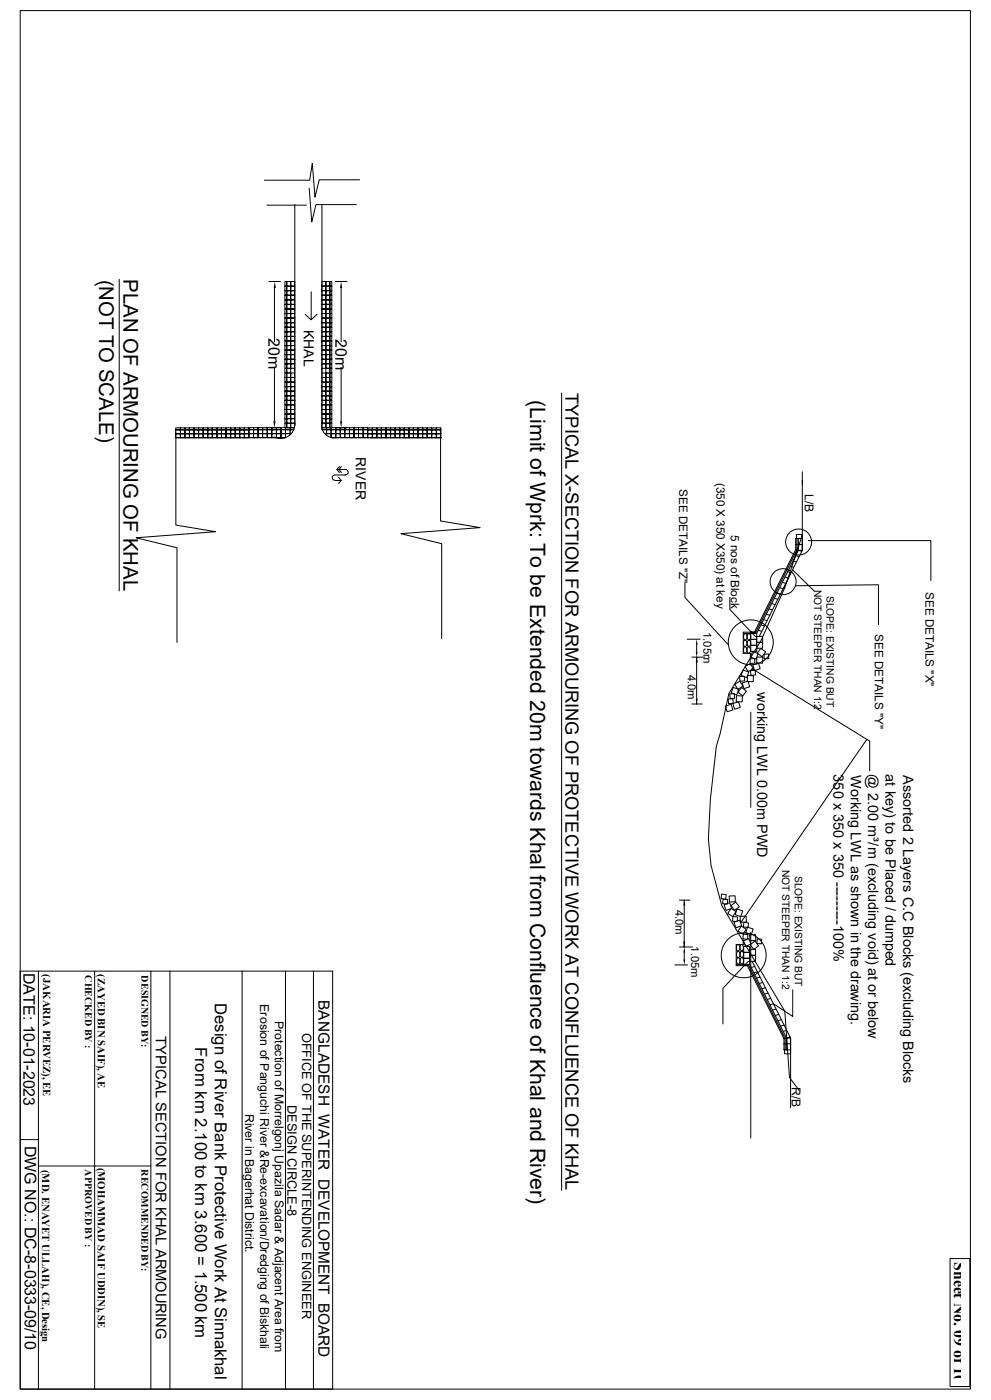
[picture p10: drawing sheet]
<svg xmlns="http://www.w3.org/2000/svg" width="297mm" height="420mm" viewBox="0 0 297 420" stroke-linecap="round" stroke-linejoin="round" font-family="sans-serif">
<g fill="none" stroke="#000" stroke-width=".3">
<path d="M6.1 3.2h284.7v413.5h-284.7zM92.7 56.5l.7 10.1 1.3-5.2h12.1M107.8 53.9h-12.1l-1.3 5.2-.8-10.1-.8 5.1h-13.6M80 61.6h11.8M88.3 61.4v66.2v-.6h-1.2v1.3h1.1h-1.2v.6h1.1h-1.1v1.2h.3M96.5 61.4v66.9M35.7 83.8v93.5M80.6 84.5h3.5M82.3 86.4v16.2M85.4 99.5h.5v1.4h1.2v-1.4h1.2v1.4h-1.2v-1.4h-1.2v1.4h-.5zM85.4 98.2h.5v1.3h1.2v-1.3h1.2v1.3h-1.2v-1.3h-1.2v1.3h-.5zM85.4 96.8h.5v1.4h1.2v-1.4h1.2v1.4h-1.2v-1.4h-1.2v1.4h-.5z"/>
<path d="M85.4 95.4h.5v1.4h1.2v-1.4h1.2v1.4h-1.2v-1.4h-1.2v1.4h-.5zM85.4 94.1h.5v1.3h1.2v-1.3h1.2v1.3h-1.2v-1.3h-1.2v1.3h-.5zM85.4 92.7h.5v1.4h1.2v-1.4h1.2v1.4h-1.2v-1.4h-1.2v1.4h-.5zM85.4 91.3h.5v1.4h1.2v-1.4h1.2v1.4h-1.2v-1.4h-1.2v1.4h-.5zM85.4 90h.5v1.3h1.2v-1.3h1.2v1.3h-1.2v-1.3h-1.2v1.3h-.5zM85.4 88.6h.5v1.4h1.2v-1.4h1.2v1.4h-1.2v-1.4h-1.2v1.4h-.5zM85.4 87.2h.5v1.4h1.2v-1.4h1.2v1.4h-1.2v-1.4h-1.2v1.4h-.5zM85.4 85.9h.5v1.3h1.2v-1.3h1.2v1.3h-1.2v-1.3h-1.2v1.3h-.5zM85.4 84.5h.5v1.4h1.2v-1.4h1.2v1.4h-1.2v-1.4h-1.2v1.4h-.5zM91.4 94.3l1.8 1.6M93.3 87.5v8.4l1.7-1.6M96.5 99.5h1.2v1.4h1.1v-1.4h.6v1.4h-.6v-1.4h-1.1v1.4h-1.2z"/>
<path d="M96.5 98.2h1.2v1.3h1.1v-1.3h.6v1.3h-.6v-1.3h-1.1v1.3h-1.2zM96.5 96.8h1.2v1.4h1.1v-1.4h.6v1.4h-.6v-1.4h-1.1v1.4h-1.2zM96.5 95.4h1.2v1.4h1.1v-1.4h.6v1.4h-.6v-1.4h-1.1v1.4h-1.2zM96.5 94.1h1.2v1.3h1.1v-1.3h.6v1.3h-.6v-1.3h-1.1v1.3h-1.2zM96.5 92.7h1.2v1.4h1.1v-1.4h.6v1.4h-.6v-1.4h-1.1v1.4h-1.2zM96.5 91.3h1.2v1.4h1.1v-1.4h.6v1.4h-.6v-1.4h-1.1v1.4h-1.2zM96.5 90h1.2v1.3h1.1v-1.3h.6v1.3h-.6v-1.3h-1.1v1.3h-1.2zM96.5 88.6h1.2v1.4h1.1v-1.4h.6v1.4h-.6v-1.4h-1.1v1.4h-1.2zM96.5 87.2h1.2v1.4h1.1v-1.4h.6v1.4h-.6v-1.4h-1.1v1.4h-1.2zM96.5 85.9h1.2v1.3h1.1v-1.3h.6v1.3h-.6v-1.3h-1.1v1.3h-1.2zM96.5 84.5h1.2v1.4h1.1v-1.4h.6v1.4h-.6v-1.4h-1.1v1.4h-1.2zM100.5 84.5h3.5"/>
<path d="M102.2 86.4v16.2M82.3 110.2v16.2M85.4 110.5v1.4h.5v-1.4h1.2v1.4h-1.2v-1.4zM85.4 118.7h.5v1.4h1.2v-1.4h1.2v1.4h-1.2v-1.4h-1.2v1.4h-.5zM85.4 117.3h.5v1.4h1.2v-1.4h1.2v1.4h-1.2v-1.4h-1.2v1.4h-.5zM85.4 116h.5v1.3h1.2v-1.3h1.2v1.3h-1.2v-1.3h-1.2v1.3h-.5zM85.4 114.6h.5v1.4h1.2v-1.4h1.2v1.4h-1.2v-1.4h-1.2v1.4h-.5zM85.4 113.2h.5v1.4h1.2v-1.4h1.2v1.4h-1.2v-1.4h-1.2v1.4h-.5zM85.4 111.9h.5v1.3h1.2v-1.3h1.2v1.3h-1.2v-1.3h-1.2v1.3h-.5zM85.4 109.1h.5v1.4h1.2v-1.4h1.2v1.4h-1.2v-1.4h-1.2v1.4h-.5zM85.4 107.8h.5v1.3h1.2v-1.3h1.2v1.3h-1.2v-1.3h-1.2v1.3h-.5zM85.4 106.4h.5v1.4h1.2v-1.4h1.2v1.4h-1.2v-1.4h-1.2v1.4h-.5z"/>
<path d="M85.4 105h.5v1.4h1.2v-1.4h1.2v1.4h-1.2v-1.4h-1.2v1.4h-.5zM85.4 103.7h.5v1.3h1.2v-1.3h1.2v1.3h-1.2v-1.3h-1.2v1.3h-.5zM85.4 102.3h.5v1.4h1.2v-1.4h1.2v1.4h-1.2v-1.4h-1.2v1.4h-.5zM85.4 100.9h.5v1.4h1.2v-1.4h1.2v1.4h-1.2v-1.4h-1.2v1.4h-.5zM96.5 118.7h1.2v1.4h1.1v-1.4h.6v1.4h-.6v-1.4h-1.1v1.4h-1.2zM96.5 117.3h1.2v1.4h1.1v-1.4h.6v1.4h-.6v-1.4h-1.1v1.4h-1.2zM96.5 116h1.2v1.3h1.1v-1.3h.6v1.3h-.6v-1.3h-1.1v1.3h-1.2zM96.5 114.6h1.2v1.4h1.1v-1.4h.6v1.4h-.6v-1.4h-1.1v1.4h-1.2zM96.5 113.2h1.2v1.4h1.1v-1.4h.6v1.4h-.6v-1.4h-1.1v1.4h-1.2zM96.5 111.9h1.2v1.3h1.1v-1.3h.6v1.3h-.6v-1.3h-1.1v1.3h-1.2zM96.5 109.1h1.2v1.4h1.1v-1.4h.6v1.4h-.6v-1.4h-1.1v1.4h-1.2zM96.5 107.8h1.2v1.3h1.1v-1.3h.6v1.3h-.6v-1.3h-1.1v1.3h-1.2z"/>
<path d="M96.5 106.4h1.2v1.4h1.1v-1.4h.6v1.4h-.6v-1.4h-1.1v1.4h-1.2zM96.5 105h1.2v1.4h1.1v-1.4h.6v1.4h-.6v-1.4h-1.1v1.4h-1.2zM96.5 103.7h1.2v1.3h1.1v-1.3h.6v1.3h-.6v-1.3h-1.1v1.3h-1.2zM96.5 102.3h1.2v1.4h1.1v-1.4h.6v1.4h-.6v-1.4h-1.1v1.4h-1.2zM96.5 100.9h1.2v1.4h1.1v-1.4h.6v1.4h-.6v-1.4h-1.1v1.4h-1.2zM97.7 110.5h1.1v1.4h.6v-1.4h-.6v1.4h-1.1zM102.2 110.2v16.2M168.3 117.9v239.2M52.5 131.3h32.9M52.7 128.4h1.4v.5h-1.4v1.2h1.4v1.2h-1.4v-1.2h1.4v-1.2h-1.4zM52.7 129.7v27.8l11.9 2-23.8 1.8 12.2 3v28.4M54.1 128.4h1.3v.5h-1.3v1.2h1.3v1.2h-1.3v-1.2h1.3v-1.2h-1.3z"/>
<path d="M55.4 128.4h1.4v.5h-1.4v1.2h1.4v1.2h-1.4v-1.2h1.4v-1.2h-1.4zM56.8 128.4h1.4v.5h-1.4v1.2h1.4v1.2h-1.4v-1.2h1.4v-1.2h-1.4zM58.2 128.4h1.3v.5h-1.3v1.2h1.3v1.2h-1.3v-1.2h1.3v-1.2h-1.3zM59.5 128.4h1.4v.5h-1.4v1.2h1.4v1.2h-1.4v-1.2h1.4v-1.2h-1.4zM60.9 128.4h1.4v.5h-1.4v1.2h1.4v1.2h-1.4v-1.2h1.4v-1.2h-1.4zM62.3 128.4h1.3v.5h-1.3v1.2h1.3v1.2h-1.3v-1.2h1.3v-1.2h-1.3zM63.6 128.4h1.4v.5h-1.4v1.2h1.4v1.2h-1.4v-1.2h1.4v-1.2h-1.4zM65 128.4h1.4v.5h-1.4v1.2h1.4v1.2h-1.4v-1.2h1.4v-1.2h-1.4zM66.4 128.4h1.3v.5h-1.3v1.2h1.3v1.2h-1.3v-1.2h1.3v-1.2h-1.3zM67.7 128.4h1.4v.5h-1.4v1.2h1.4v1.2h-1.4v-1.2h1.4v-1.2h-1.4zM69.1 128.4h1.4v.5h-1.4v1.2h1.4v1.2h-1.4v-1.2h1.4v-1.2h-1.4zM70.5 128.4h1.4v.5h-1.4v1.2h1.3v1.2h-1.3v-1.2h1.3v-1.2h-1.3z"/>
<path d="M71.8 128.4h1.4v.5h-1.4v1.2h1.4v1.2h-1.4v-1.2h1.4v-1.2h-1.4zM73.2 128.4h1.4v.5h-1.4v1.2h1.4v1.2h-1.4v-1.2h1.4v-1.2h-1.4zM74.6 128.3h1.4v.6h-1.4v1.2h1.4v1.2h-1.4v-1.2h1.4v-1.2h-1.4zM76 128.3h1.3v.6h-1.3v1.2h1.3v1.2h-1.3v-1.2h1.3v-1.2h-1.3zM77.3 128.3h1.4v.6h-1.4v1.2h1.4v1.2h-1.4v-1.2h1.4v-1.2h-1.4zM78.7 128.3h1.4v.6h-1.4v1.2h1.4v1.2h-1.4v-1.2h1.4v-1.2h-1.4zM80.1 128.3h1.3v.6h-1.3v1.2h1.3v1.2h-1.3v-1.2h1.3v-1.2h-1.3zM80.9 128.3h3.4M81.4 128.3h1.4v.6h-1.4v1.2h1.4v1.2h-1.4v-1.2h1.4v-1.2h-1.4zM82.8 128.3h1.4v.6h-1.4v1.2h1.4v1.2h-1.4v-1.2h1.4v-1.2h-1.4zM84.2 128.3h1.4v.6h-1.4v1.2h1.4v1.2h-1.4v-1.2h1.4v-1.2h-1.4zM85.4 127v1.3h.5v-1.3h1.2v1.3h-1.2v-1.3z"/>
<path d="M85.4 125.6h.5v1.4h1.2v-1.4h1.2v1.4h-1.2v-1.4h-1.2v1.4h-.5zM85.4 124.2h.5v1.4h1.2v-1.4h1.2v1.4h-1.2v-1.4h-1.2v1.4h-.5zM85.4 122.9h.5v1.3h1.2v-1.3h1.2v1.3h-1.2v-1.3h-1.2v1.3h-.5zM85.4 121.5h.5v1.4h1.2v-1.4h1.2v1.4h-1.2v-1.4h-1.2v1.4h-.5zM85.4 120.1h.5v1.4h1.2v-1.4h1.2v1.4h-1.2v-1.4h-1.2v1.4h-.5zM85.6 128.3v.6h1.4v1.2h-1.4v-1.2h1.4v-.6zM87 130.4v-.3h-1.4v1.2M88.3 126.9a4.3 4.3 0 0 1-6.2 4.2M96.5 128.3h1.4v.6h-1.4zM96.5 128.9h1.4v1.2h-.6M96.5 127h1.2v1.3h1.1v-1.3h.6v1.3h-.6v-1.3h-1.1v1.3h-1.2zM96.5 125.6h1.2v1.4h1.1v-1.4h.6v1.4h-.6v-1.4h-1.1v1.4h-1.2z"/>
<path d="M96.5 124.2h1.2v1.4h1.1v-1.4h.6v1.4h-.6v-1.4h-1.1v1.4h-1.2zM96.5 122.9h1.2v1.3h1.1v-1.3h.6v1.3h-.6v-1.3h-1.1v1.3h-1.2zM96.5 121.5h1.2v1.4h1.1v-1.4h.6v1.4h-.6v-1.4h-1.1v1.4h-1.2zM96.5 120.1h1.2v1.4h1.1v-1.4h.6v1.4h-.6v-1.4h-1.1v1.4h-1.2zM96.7 126.1a3.7 3.7 0 0 0 .5 3.9 3.7 3.7 0 0 0 3.8 1.3M97.9 128.3v.6h1.3v1.2h-1.3v-1.2h1.3v-.6zM97.9 130.6v-.5h1.3v1.2M99.2 128.3h1.4v.6h-1.4v1.2h1.4v1.2h-1.4v-1.2h1.4v-1.2h-1.4zM99.4 131.3h32.8M100.5 128.3h3.5M100.6 128.3h1.4v.6h-1.4v1.2h1.4v1.2h-1.4v-1.2h1.4v-1.2h-1.4zM101.7 140l-.7 .8 .7 1"/>
<path d="M102 128.3h1.3v.6h-1.3v1.2h1.3v1.2h-1.3v-1.2h1.3v-1.2h-1.3zM102.3 140l-.7 .8 .7 1M103.3 128.3h1.4v.6h-1.4v1.2h1.4v1.2h-1.4v-1.2h1.4v-1.2h-1.4zM104.7 128.3h1.4v.6h-1.4v1.2h1.4v1.2h-1.4v-1.2h1.4v-1.2h-1.4zM106.1 128.3h1.3v.6h-1.3v1.2h1.3v1.2h-1.3v-1.2h1.3v-1.2h-1.3zM107.4 128.3h1.4v.6h-1.4v1.2h1.4v1.2h-1.4v-1.2h1.4v-1.2h-1.4zM108.8 128.3h1.4v.6h-1.4v1.2h1.4v1.2h-1.4v-1.2h1.4v-1.2h-1.4zM110.2 128.4h1.4v.5h-1.4v1.2h1.4v1.2h-1.4v-1.2h1.4v-1.2h-1.4zM111.6 128.4h1.3v.5h-1.3v1.2h1.3v1.2h-1.3v-1.2h1.3v-1.2h-1.3zM112.9 128.4h1.4v.5h-1.4v1.2h1.4v1.2h-1.4v-1.2h1.4v-1.2h-1.4zM114.3 128.4h1.4v.5h-1.4v1.2h1.4v1.2h-1.4v-1.2h1.4v-1.2h-1.4zM115.7 128.4h1.4v.5h-1.4v1.2h1.4v1.2h-1.4v-1.2h1.4v-1.2h-1.4z"/>
<path d="M117.1 128.4h1.3v.5h-1.3v1.2h1.3v1.2h-1.3v-1.2h1.3v-1.2h-1.3zM118.4 128.4h1.4v.5h-1.4v1.2h1.4v1.2h-1.4v-1.2h1.4v-1.2h-1.4zM119.8 128.4h1.4v.5h-1.4v1.2h1.4v1.2h-1.4v-1.2h1.4v-1.2h-1.4zM121.2 128.4h1.4v.5h-1.4v1.2h1.4v1.2h-1.4v-1.2h1.4v-1.2h-1.4zM122.6 128.4h1.3v.5h-1.3v1.2h1.3v1.2h-1.3v-1.2h1.3v-1.2h-1.3zM123.9 128.4h1.4v.5h-1.4v1.2h1.4v1.2h-1.4v-1.2h1.4v-1.2h-1.4zM125.3 128.4h1.4v.5h-1.4v1.2h1.4v1.2h-1.4v-1.2h1.4v-1.2h-1.4zM126.7 128.4h1.3v.5h-1.3v1.2h1.3v1.2h-1.3v-1.2h1.3v-1.2h-1.3zM128 128.4h1.4v.5h-1.4v1.2h1.4v1.2h-1.4v-1.2h1.4v-1.2h-1.4zM129.4 128.4h1.4v.5h-1.4v1.2h1.4v1.2h-1.4v-1.2h1.4v-1.2h-1.4zM130.8 128.4h1.3v.5h-1.3v1.2h1.3v1.2h-1.3v-1.2h1.3v-1.2h-1.3zM132 128.4v27.9l11.9 2-23.8 1.8 12.3 3v28.5"/>
<path d="M100.5 144.1h1.7M101 140.8h2.7a.81 .81 0 0 1 .7 1 .81 .81 0 0 1-1 .7M101.5 143.2l.7 .9-.7 .9M103.6 142.5h-3.3a.81 .81 0 0 0-.7 .9 .81 .81 0 0 0 .9 .7M240.5 141.5v23.6M205.3 174.8v4.4l13 14.2M218.7 179.2v3.6l7.6 8M232.1 179.5l1 .3zM232.9 177.9l1 .3M233.6 176.3l1.1 .3M234.4 174.7l1.1 .3M235.2 173.1l1.1 .3z"/>
<path d="M236.1 171.5l1 .3zM236.9 169.9l1 .3zM237.5 170.9l6.6 6.4M237.7 168.3l1 .3zM238.3 175.7l25-.3v12M238.5 166.7l1 .3zM238.7 161.5h-.2v3.4l-12.4 24.8M238.8 161.5v3.4l-12.3 24.8M239.2 164.2h.1M239.3 163.4v1.7l-12.5 24.9M239.3 163.4h1.2M240.5 160.4l-5.3 15.9-7.2 15.9-9.6 15.9-2.5 11.9-1.2 3.9-1.8 15.9-.6 11.9 .8 8 3.2 11.9 18.9 31.8 1.4 19.8 2.9 4"/>
<path d="M240.5 161.5h-1.2v1.9M240.5 160.4h-1.8v1.1h.6M240.5 165.1h-1.2l1 .3M240.5 165.1l-13 25.8M242.4 162.2h36.6v12M206 191.8h3.8M207.3 197.1h3.9M208.8 193.4v2.1M208.8 197.1v14.1M222.8 190h2.2M223.1 192.2l.1-.2a1.13 1.13 0 0 1 .1 2 1.23 1.23 0 0 1-.2-1.8zM223.1 194.1l.1-.1a1.13 1.13 0 0 1 .1 2 1.23 1.23 0 0 1-.2-1.9z"/>
<path d="M223.1 190.2l.2-.1a1.13 1.13 0 0 1 .1 1.9 1.23 1.23 0 0 1-.3-1.8zM223.3 199.9l1.5-.8 1 1.5-1.6 .9zM224.1 193.7l.2 .3M224.1 192.3l.2-.2a.92 .92 0 0 1 .7 .9 .92 .92 0 0 1-.7 .9l-.4-.7zM224.2 194.2l.1-.1a1.13 1.13 0 0 1 .1 1.9 1.23 1.23 0 0 1-.2-1.8zM224.2 190.2l.2-.1a1.13 1.13 0 0 1 .1 1.9 1.23 1.23 0 0 1-.3-1.8zM224.7 197.7l1.4-.1 .2 1.3-1.4 .2zM225 190h1.8v1.8h-1.8zM225 191.8h1.8v1.8h-1.8zM225 193.6h1.8v1.8h-1.8zM225 189.7h1.5h-3.7v6.3h2.1v1.4M225.6 195.4l1.6 .7-.6 1.6-1.7-.6z"/>
<path d="M225.6 199.5l1.7-.6 .5 1.7-1.7 .6zM226.8 190.9h1.8v1.8h-1.8zM226.8 192.7h1.8v1.8h-1.8zM226.8 197.1h1.8v1.9l-1.8-.1zM227.2 189.1l1.1 .3M228 194.5l1.4 1-1 1.5-1.5-1zM228 187.5l1.1 .3M228.9 185.9l1 .3zM228.9 196.3l1.4-.1 .1 1.4-1.4 .1zM229.7 184.3l1 .3M230.5 182.7l1 .3M231.3 181.1l1 .3"/>
<path d="M207.3 211.2h3.2M217.4 211.8l1.7-.5 .6 1.7-1.8 .5zM218.2 209.7l1.4-.1 .2 1.4-1.4 .1zM218.7 208.2l1.3-.1 .2 1.4-1.4 .1zM219.6 211.1l1.7-.6 .6 1.7-1.7 .6zM219.8 206.2l1.6 .6-.6 1.7-1.7-.6zM220.2 205.3l1.5-1 1 1.6-1.6 .9zM220.7 208.7l1.8 .1-.1 1.8-1.8-.1zM221.7 203l1.4-.1 .1 1.4-1.4 .1zM222.2 206.2l1.5 1.1-1.1 1.4-1.4-1zM222.4 204.9l1.8-.6 .5 1.7-1.7 .6zM222.7 201l1.7 .6-.6 1.7-1.7-.7z"/>
<path d="M224 202.6l1.8 .1-.1 1.8-1.8-.1zM224.9 201.2l1.4-.1 .1 1.4-1.4 .1zM225 213.7v28.5M225.3 200.6l35.3 21.7v9M259.9 221.9l-37.9 55M203.6 270h3.2M205.1 270v14.1M216.2 268.2l1.4 .2-.1 1.3-1.4-.1zM216.7 269.7l1.4 .1-.1 1.4-1.4-.1zM217 271.4l1.7-.6 .6 1.7-1.7 .6zM218.5 268.8l1.8-.1 .1 1.9h-1.8zM219 272.5l1.6 .9-1 1.6-1.5-.9z"/>
<path d="M219.1 271.7l1.4-1.1 1.1 1.4-1.5 1.1zM219.7 275l1.4 .1-.2 1.4-1.4-.1zM220 276.7l1.7-.6 .6 1.6-1.7 .6zM220.9 272.7l1.7 .6-.6 1.7-1.7-.6zM221.8 274.9l1.8-.1 .1 1.8-1.8 .1zM222.1 277.8l1.5 1-.9 1.5-1.5-.9zM222.9 276.7l1.4 .2-.1 1.3-1.4-.1zM224 278.2l1.7 .5-.5 1.7-1.7-.5zM225 279.8v61.6M6.1 291.3h93.6v125.4h-93.6zM11.5 291.3v125.4M28.4 291.3v125.4"/>
<path d="M45.2 291.3v125.4M50.9 291.3v125.4M72.6 291.3v125.4M85.6 291.3v125.4M93.9 291.3v125.4M202.2 289.5h3.8M203.6 284.1h3.9M205.1 285.7v2.2M220.6 289.3h2.3M220.9 283.5l.2-.1a1.13 1.13 0 0 1 .1 1.9 1.23 1.23 0 0 1-.3-1.8zM221 287.4l.1-.1a1.13 1.13 0 0 1 .1 2 1.23 1.23 0 0 1-.2-1.9zM221 285.5l.1-.1a1.13 1.13 0 0 1 .1 1.9 1.23 1.23 0 0 1-.2-1.8z"/>
<path d="M222 285.6l.2-.2a.92 .92 0 0 1 .7 .9 .92 .92 0 0 1-.7 .9l-.4-.7zM222 283.5l.2-.2a1.13 1.13 0 0 1 .1 2 1.23 1.23 0 0 1-.3-1.8zM222.1 287.4l.1-.1a1.13 1.13 0 0 1 .1 1.9 1.23 1.23 0 0 1-.2-1.8zM222.2 285.4l-.2 .2M222.8 280.2l1.4 .2-.2 1.4-1.4-.2zM222.8 281.9v1.4h-2.2v6.4h3.8h-1.5M222.8 282.2l1.7-.6 .6 1.7-1.7 .6zM222.9 287.5h1.8v1.8h-1.8zM222.9 285.7h1.8v1.8h-1.8zM222.9 283.9h1.8v1.8h-1.8zM222.9 289.7h.1M224 289.7l10.9 21.9v3.4h.2"/>
<path d="M224.2 288.5l-7.5 8v10.7M224.4 289.7l10.9 21.9v3.4M224.7 286.6h1.7v1.8h-1.7zM224.7 284.8h1.7v1.8h-1.7zM224.7 280.5l1.7-.1 .1 1.8h-1.8zM224.7 289.3l11.1 22.2M224.8 283.4l1.5-1.1 1 1.5-1.4 1zM225.4 288.4l11.5 23v20.9M226.2 289.9l-1 .3M226.7 293.5l1.1-.4zM226.9 281.6l1.4 .2-.1 1.4-1.4-.2zM227 291.5l-1 .3"/>
<path d="M228.6 294.7l-1.1 .4M229.4 296.3l-1.1 .3M230 299.8l1-.3zM230.2 297.9l-1 .3M237.6 296.9v8l-5.8-3.8-1 .4M232.6 302.7l-1 .3M233.1 306.2l1.1-.3zM233.4 304.3l-1 .3M233.9 307.8l1.1-.3zM234.7 309.4l1.1-.3zM235.7 312.3l.1 .1M235.8 313.1v1.9h1.1"/>
<path d="M235.8 311.4v1.7M235.8 313.1h1.1M236.8 311.1l-1 .3h1.1v4.7h-1.8v-1.1h.7M6.1 341.9h5.4M11.5 349.8h33.7M284.7 377.6h6v38.4h-6z"/>
<circle cx="234.7" cy="174.5" r="3.9"/>
<circle cx="239.4" cy="162.6" r="3.9"/>
<circle cx="225" cy="192.7" r="6.7"/>
<circle cx="222.9" cy="286.6" r="6.7"/>
</g>
<path d="M82.3 84.5l.4 1.9h-.7zM102.2 84.5l.3 1.9h-.6zM81.9 126.4h.7l-.3 1.9zM101.9 126.4h.6l-.3 1.9zM208.8 197.1l.3 1.7h-.6zM208.8 191.8l.3 1.6h-.6zM208.5 195.5h.6l-.3 1.6zM208.5 209.6h.6l-.3 1.6zM205.1 270l.3 1.7h-.6zM204.8 282.5h.6l-.3 1.6zM204.8 287.9h.6l-.3 1.6zM205.1 284.1l.3 1.6h-.6z" fill="#000"/>
<text font-size="6.3" x="158.9" y="120.1" transform="rotate(90 158.9 120.1)">(Limit of Wprk: To be Extended 20m towards Khal from Confluence of Khal and River)</text>
<g font-size="6.1">
<text x="29.7" y="83.9" transform="rotate(90 29.7 83.9)">(NOT TO SCALE)</text>
<text x="37" y="83.8" transform="rotate(90 37 83.8)">PLAN OF ARMOURING OF KHAL</text>
</g>
<text font-size="5.5" x="169.5" y="117.9" transform="rotate(90 169.5 117.9)">TYPICAL X-SECTION FOR ARMOURING OF PROTECTIVE WORK AT CONFLUENCE OF KHAL</text>
<g font-size="5">
<text x="64.4" y="300.9" transform="rotate(90 64.4 300.9)">Design of River Bank Protective Work At Sinnakhali</text>
<text x="58.5" y="314.2" transform="rotate(90 58.5 314.2)">From km 2.100 to km 3.600 = 1.500 km</text>
</g>
<g font-size="4.8">
<text x="80.5" y="101.4" transform="rotate(90 80.5 101.4)">20m</text>
<text x="100.5" y="101.8" transform="rotate(90 100.5 101.8)">20m</text>
<text x="7.1" y="291.8" transform="rotate(90 7.1 291.8)">DATE: 10-01-2023</text>
<text x="7.4" y="343.7" transform="rotate(90 7.4 343.7)">DWG NO.: DC-8-0333-09/10</text>
</g>
<text font-size="4.7" x="286" y="378.6" transform="rotate(90 286 378.6)">Sheet No. 09 of 10</text>
<text font-size="4.6" x="95.5" y="300.1" transform="rotate(90 95.5 300.1)">BANGLADESH WATER DEVELOPMENT BOARD</text>
<text font-size="4.4" x="46.7" y="310.9" transform="rotate(90 46.7 310.9)">TYPICAL SECTION FOR KHAL ARMOURING</text>
<g font-size="4.3">
<text x="226.9" y="207.6" transform="rotate(90 226.9 207.6)">working LWL 0.00m PWD</text>
<text x="249.8" y="232.3" transform="rotate(90 249.8 232.3)">350 x 350 x 350 ---------100%</text>
<text x="255" y="232.5" transform="rotate(90 255 232.5)">Working LWL as shown in the drawing.</text>
<text x="260.2" y="232.3" transform="rotate(90 260.2 232.3)">@ 2.00 m³/m (excluding void) at or below</text>
<text x="265.4" y="232.3" transform="rotate(90 265.4 232.3)">at key) to be Placed / dumped</text>
<text x="270.6" y="232.5" transform="rotate(90 270.6 232.5)">Assorted 2 Layers C.C Blocks (excluding Blocks</text>
</g>
<g font-size="4.2">
<text x="91.1" y="98.9" transform="rotate(90 91.1 98.9)">KHAL</text>
<text x="106.7" y="137.2" transform="rotate(90 106.7 137.2)">RIVER</text>
</g>
<g font-size="3.9">
<text x="90.5" y="309.8" transform="rotate(90 90.5 309.8)">OFFICE OF THE SUPERINTENDING ENGINEER</text>
<text x="86.2" y="331.5" transform="rotate(90 86.2 331.5)">DESIGN CIRCLE-8</text>
</g>
<g font-size="3.7">
<text x="77.9" y="301.3" transform="rotate(90 77.9 301.3)">Erosion of Panguchi River &amp;Re-excavation/Dredging of Biskhali</text>
<text x="82.4" y="306.2" transform="rotate(90 82.4 306.2)">Protection of Morrelgonj Upazila Sadar &amp; Adjacent Area from</text>
<text x="73.5" y="334.2" transform="rotate(90 73.5 334.2)">River in Bagerhat District.</text>
</g>
<g font-size="3.6">
<text x="241.3" y="148.2" transform="rotate(90 241.3 148.2)">L/B</text>
<text x="237.3" y="326.1" transform="rotate(90 237.3 326.1)">R/B</text>
</g>
<g font-size="3.5">
<text x="203.6" y="146.6" transform="rotate(90 203.6 146.6)">SEE DETAILS &quot;Z&quot;</text>
<text x="214.8" y="144.8" transform="rotate(90 214.8 144.8)">(350 X 350 X350) at key</text>
<text x="219" y="160.5" transform="rotate(90 219 160.5)">5 nos of Block</text>
<text x="277.3" y="177.5" transform="rotate(90 277.3 177.5)">SEE DETAILS &quot;X&quot;</text>
<text x="262.2" y="190.2" transform="rotate(90 262.2 190.2)">SEE DETAILS &quot;Y&quot;</text>
</g>
<g font-size="3.4">
<text x="210.9" y="189.6" transform="rotate(90 210.9 189.6)">1.05m</text>
<text x="206.2" y="202.4" transform="rotate(90 206.2 202.4)">4.0m</text>
<text x="202.4" y="272.9" transform="rotate(90 202.4 272.9)">4.0m</text>
<text x="207.1" y="283.9" transform="rotate(90 207.1 283.9)">1.05m</text>
</g>
<g font-size="3.2">
<text x="12.9" y="292.3" transform="rotate(90 12.9 292.3)">(JAKARIA PERVEZ), EE</text>
<text x="29.3" y="292.3" transform="rotate(90 29.3 292.3)">(ZAYED BIN SAIF), AE</text>
<text x="12.7" y="350.9" transform="rotate(90 12.7 350.9)">(MD. ENAYET ULLAH), CE, Design</text>
<text x="29.3" y="350.3" transform="rotate(90 29.3 350.3)">(MOHAMMAD SAIF UDDIN), SE</text>
</g>
<g font-size="3.1">
<text x="244" y="177" transform="rotate(90 244 177)">NOT STEEPER THAN 1:2</text>
<text x="247.7" y="178.8" transform="rotate(90 247.7 178.8)">SLOPE: EXISTING BUT</text>
<text x="234.4" y="260.9" transform="rotate(90 234.4 260.9)">NOT STEEPER THAN 1:2</text>
<text x="238.2" y="262.8" transform="rotate(90 238.2 262.8)">SLOPE: EXISTING BUT</text>
</g>
<g font-size="3">
<text x="25.5" y="292.6" transform="rotate(90 25.5 292.6)">CHECKED BY :</text>
<text x="42.4" y="292.6" transform="rotate(90 42.4 292.6)">DESIGNED BY:</text>
<text x="25.5" y="350.8" transform="rotate(90 25.5 350.8)">APPROVED BY :</text>
<text x="42.4" y="350.8" transform="rotate(90 42.4 350.8)">RECOMMENDED BY:</text>
</g>
</svg>
